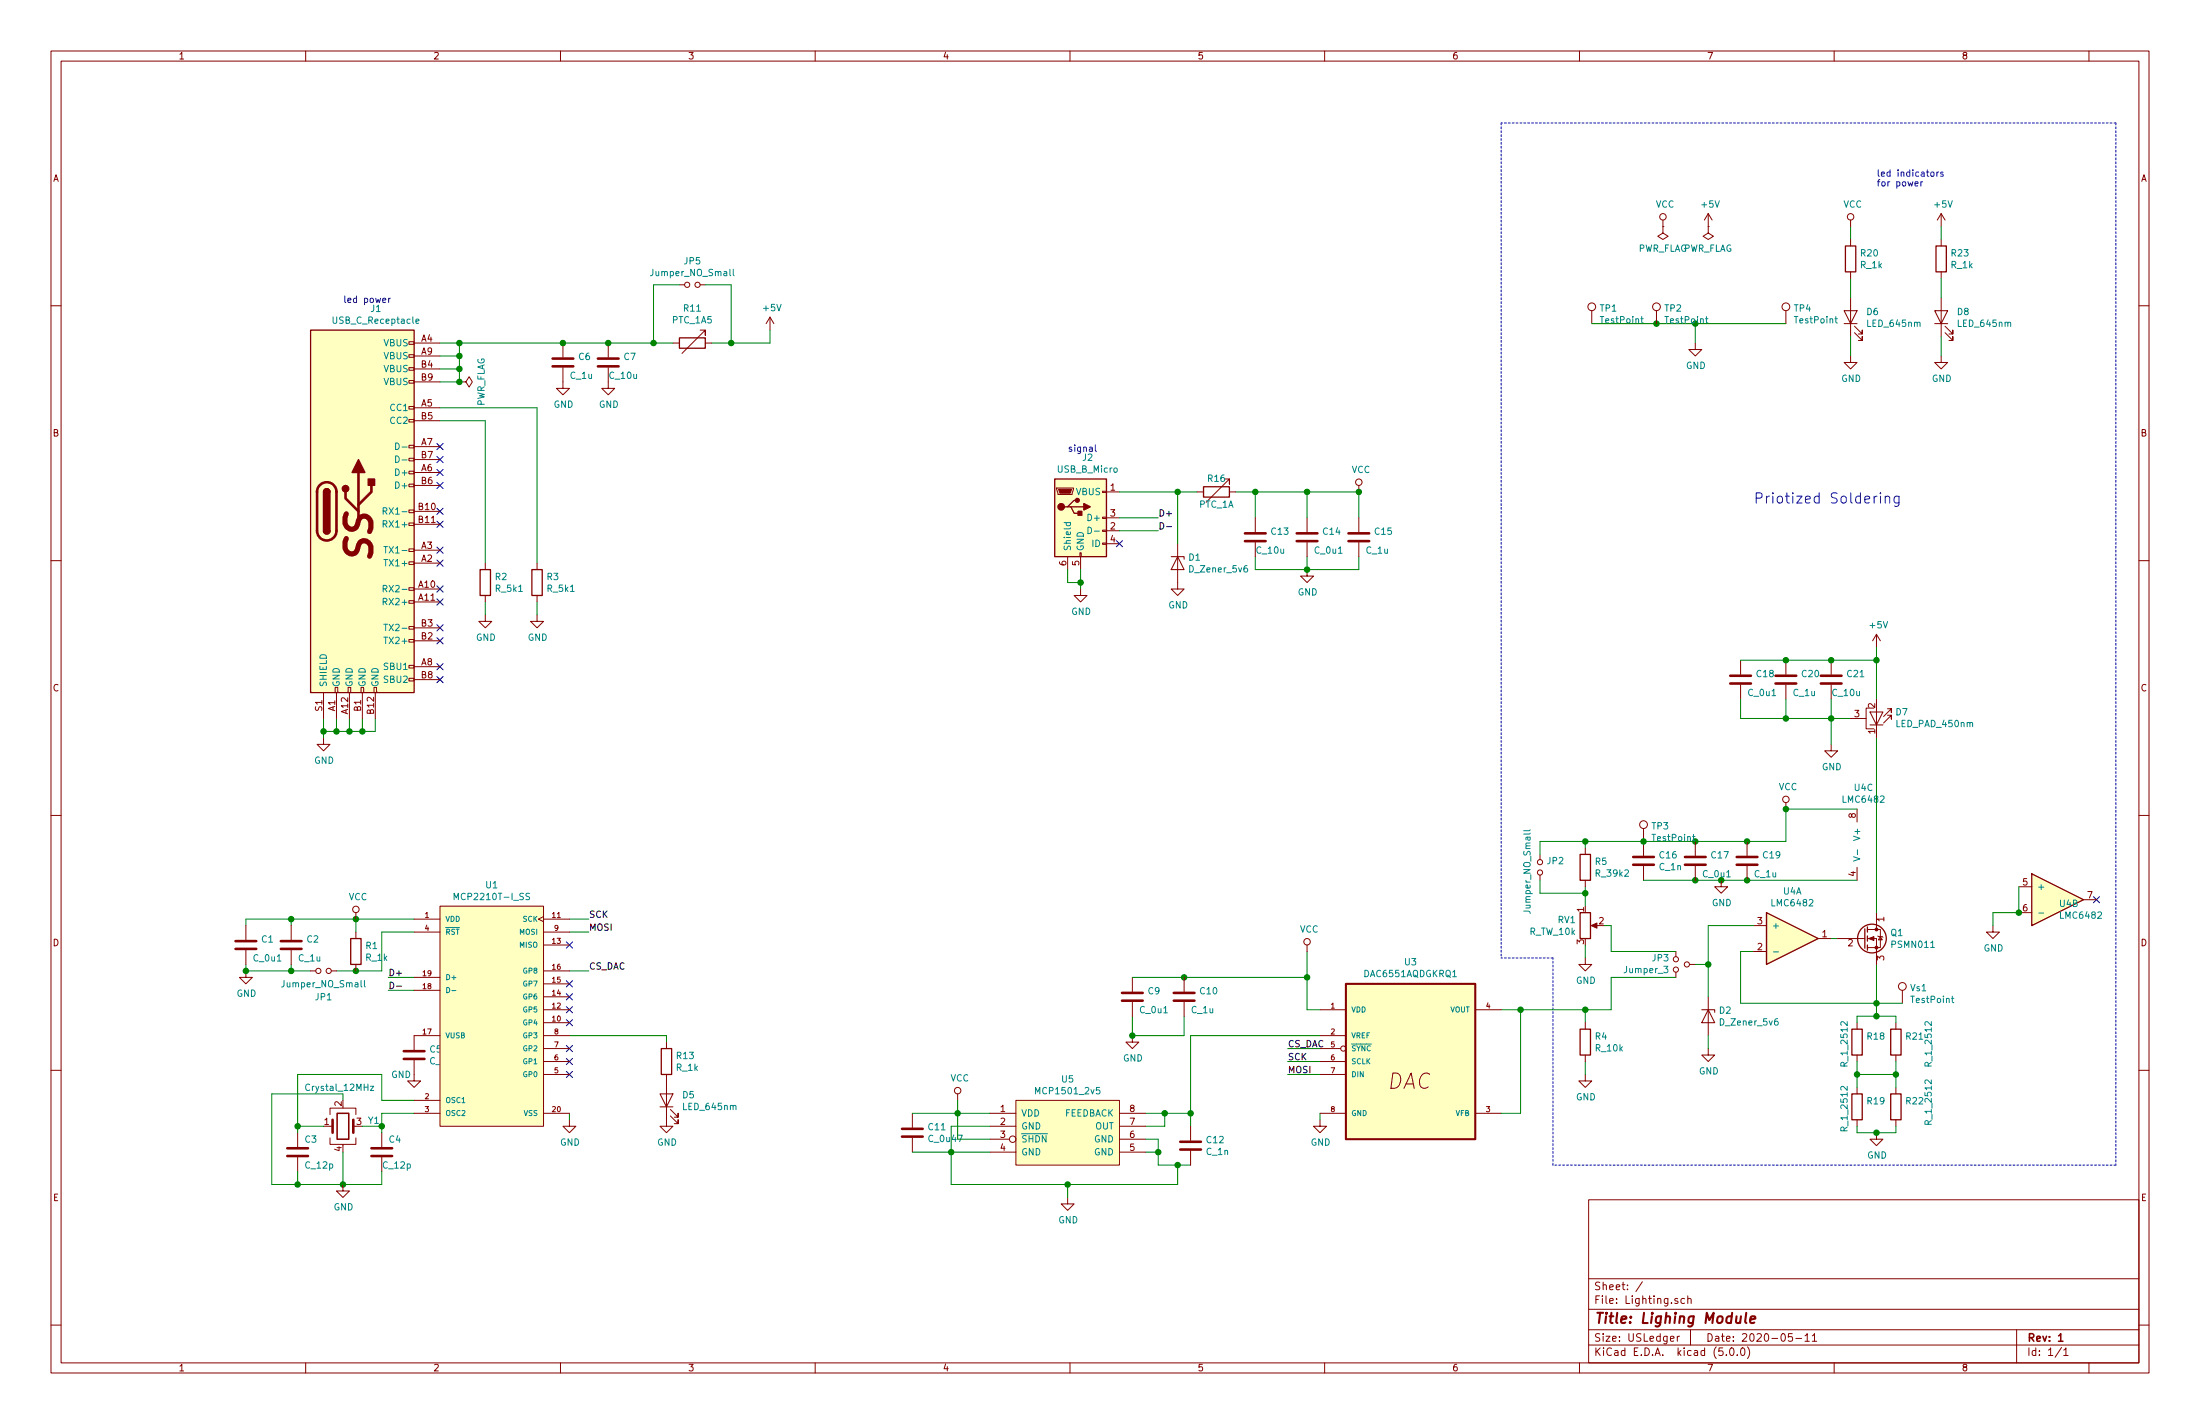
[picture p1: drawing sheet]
<svg xmlns="http://www.w3.org/2000/svg" width="432mm" height="279mm" viewBox="0 0 432 279" stroke-linecap="round" stroke-linejoin="round" font-family="sans-serif">
<g fill="none" stroke="#840000" stroke-width=".2">
<path d="M10 10h411.8v259.4h-411.8zM12 12h407.8v255.4h-407.8zM60 10v2M110 10v2M160 10v2M210 10v2M260 10v2M310 10v2M360 10v2M410 10v2M10 60h2M133.3 55.9h1.1"/>
<path d="M137.4 55.9h1M326.4 44.5v1.2l1 .7-1 .6-1-.6 1-.7M326.4 44.5h.1M326.4 43.2v1.3M335.3 44.5v1.2l1 .7-1 .6-1-.6 1-.7M335.3 44.5h.1M335.3 41.9l-.8 1.3M335.3 41.9v2.6M335.3 41.9l.7 1.3M363.2 43.2v1.3M363.2 47v1.3M363.2 53.3v1.3"/>
<path d="M363.2 58.4v7.6M381 41.9l-.8 1.3M381 41.9v2.6M381 47v1.3M381 53.3v1.3M381 58.4v7.6M381 41.9l.8 1.3M419.8 60h2M80.3 79.8h1v.5h-1zM80.3 74.7h1v.5h-1zM80.3 72.1h1v.5h-1zM80.3 69.6h1v.5h-1z"/>
<path d="M80.3 67.1h1v.5h-1zM81.3 67.3h5.1M81.3 69.9h5.1M81.3 72.4h5.1M81.3 74.9h5.1M90.2 74.9h1.2l.7-1 .6 1-.6 1-.7-1M90.2 74.9h.1M110.5 72.1v4.1h1.3l-1.3 1.3-1.3-1.3h1.3M110.5 67.3v2.8M119.4 72.1v4.1h1.2l-1.2 1.3-1.3-1.3h1.3M119.4 67.3v2.8M132.1 67.3h1.2"/>
<path d="M137.4 64.8h1v1v-1l-4.5 4.5M138.4 67.3h1.3M151.1 62.2l-.7 1.3M151.1 62.2v2.6M151.1 62.2l.8 1.3M312.4 61v2.5M325.1 61v2.5M332.7 67.3v1.3h1.3l-1.3 1.3-1.2-1.3h1.2M350.5 61v2.5M361.9 61h2.6l-1.3 2.5zM361.9 63.5h2.6M363.2 69.9v1.2h1.3l-1.3 1.3-1.3-1.3h1.3"/>
<path d="M364 65.3l1.5 1.5v-.8v.8h-.8M364 64l1.5 1.5v-.7v.7h-.8M379.7 61h2.6l-1.3 2.5zM379.7 63.5h2.6M381 69.9v1.2h1.3l-1.3 1.3-1.3-1.3h1.3M381.8 65.3l1.5 1.5v-.8v.8h-.8M381.8 64l1.5 1.5v-.7v.7h-.8M80.3 95h1v.5h-1zM80.3 92.5h1v.5h-1zM80.3 89.9h1v.5h-1zM80.3 87.4h1v.5h-1zM80.3 82.3h1v.5h-1z"/>
<path d="M81.3 80h5.1M81.3 92.7h5.1M81.3 87.6h5.1M81.3 82.6h5.1M81.3 95.3h5.1M81.3 90.2h5.1M207.4 95.8h3.3v.2l-.3 1h-2.8zM216.4 96.4h.8v.2h-.8zM217.2 96.5h2.5M234.9 96.5h1.3M240.3 94h1v1v-1l-4.6 4.6M241.3 96.5h1.3"/>
<path d="M266.7 95.3v1.2M10 110h2M80.3 117.9h1v.5h-1zM80.3 115.3h1v.5h-1zM80.3 110.2h1v.5h-1zM80.3 107.7h1v.5h-1zM80.3 102.6h1v.5h-1zM80.3 100.1h1v.5h-1zM81.3 115.6h5.1M81.3 118.1h5.1M81.3 110.5h5.1M81.3 108h5.1"/>
<path d="M81.3 100.3h5.1M81.3 102.9h5.1M95.2 110.5v1.3M95.2 116.8v1.3M105.4 110.5v1.3M105.4 116.8v1.3M209.5 109.2v2.6M212 108.5h.2v.7h-.2zM212.1 115.6v1.2h1.3l-1.3 1.3-1.3-1.3h1.3M212.1 109.2v2.6M216.4 106.6h.8v.2h-.8zM216.4 104h.8v.3h-.8z"/>
<path d="M216.4 101.5h.8v.2h-.8zM217.2 104.1h2.5M217.2 101.6h2.5M217.2 106.7h2.5M229.9 109.2h2.5v.5M231.1 109.2l1.3 2.6h-2.5zM231.1 106.7v8.9h1.3l-1.3 1.2-1.2-1.2h1.2M246.4 101.6v2.8M246.4 106.4v2.8M256.5 111.8v1.2h1.3l-1.3 1.3-1.2-1.3h1.2M256.5 101.6v2.8M256.5 106.4v2.8"/>
<path d="M266.7 101.6v2.8M266.7 106.4v2.8M419.8 110h2M63.5 135.9v5.1M65.8 134.9h.5v1h-.5zM66 135.9v5.1M68.3 134.9h.5v1h-.5zM68.6 135.9v5.1M70.9 134.9h.5v1h-.5zM71.1 135.9v5.1M73.4 134.9h.5v1h-.5zM73.7 135.9v5.1"/>
<path d="M80.3 133.1h1v.5h-1zM80.3 130.6h1v.5h-1zM80.3 125.5h1v.5h-1zM80.3 122.9h1v.5h-1zM81.3 130.8h5.1M81.3 125.7h5.1M81.3 123.2h5.1M81.3 133.4h5.1M95.2 120.7v1.2h1.3l-1.3 1.3-1.2-1.3h1.2M105.4 120.7v1.2h1.3l-1.3 1.3-1.3-1.3h1.3M341.6 129.5v2.8M341.6 134.4v2.8"/>
<path d="M350.5 129.5v2.8M350.5 134.4v2.8M359.4 129.5v2.8M359.4 134.4v2.8M367 139.7h2.6l-1.3 2.5zM367.8 138.9h-1.5v4.1h1.5M368.3 124.5v2.5M368.3 137.2v7.6M368.3 124.5l-.8 1.2M368.3 124.5l.8 1.2M370.5 139.1h.7v.7v-.7l-1.5 1.5M10 160h2"/>
<path d="M63.5 144.8v1.3h1.3l-1.3 1.2-1.3-1.2h1.3M350.5 157.5v1.3M359.4 146.1v1.2h1.3l-1.3 1.3-1.3-1.3h1.3M363.2 141h3.1M364.5 158.8v2.5M367 142.2h2.6M370.5 140.3h.7v.8v-.8l-1.5 1.6M419.8 160h2M69.8 179.1v1.2M86.4 177.8h20.3v43.2h-20.3zM106.7 179.8l-1 .5 1 .5M302.3 167.6v1.1"/>
<path d="M302.3 171.7v1M311.1 166.4v1.2M311.1 172.7v1.3M322.6 162.6v5.3M322.6 169.9v2.8M332.7 165.1v2.8M332.7 169.9v2.8M337.8 172.7v1.3h1.3l-1.3 1.3-1.3-1.3h1.3M342.9 165.1v2.8M342.9 169.9v2.8M364.5 170.2v2.5M368.3 179.1v3.3"/>
<path d="M396.2 174h2.6M396.2 179.1h2.6M408.9 176.5h2.6M48.3 190.5v1.3h1.2l-1.2 1.2-1.3-1.2h1.3M48.3 181.6v2.8M48.3 186.4v2.8M57.1 181.6v2.8M57.1 186.4v2.8M61 190.5h1M65 190.5h1M69.8 182.9v1.3M69.8 189.2v1.3"/>
<path d="M81.3 180.3h5.1M81.3 194.3h5.1M81.3 191.8h5.1M81.3 182.9h5.1M106.7 190.5h5.1M106.7 198.1h5.1M106.7 180.3h5.1M106.7 185.4h5.1M106.7 195.6h5.1M106.7 193h5.1M106.7 182.9h5.1M222.2 191.8v2.8"/>
<path d="M222.2 196.6v2.8M232.4 191.8v2.8M232.4 196.6v2.8M256.5 185.4v1.3M259.1 198.1h5.1M289.6 198.1h5M311.1 188v1.2h1.3l-1.3 1.3-1.2-1.3h1.2M312.7 181.6h1M328.9 186.7v1M328.9 190.8v1M331.7 189.2h1M334 198.1h2.5v.5"/>
<path d="M335.3 198.1l1.2 2.6h-2.5zM335.3 195.6v7.6M344.2 181.6h2.5M344.2 186.7h2.5M356.9 184.2h2.5M360.7 184.2h5.1M365.8 184.2h.2M366.5 184.2h1.8v5M366.5 182.4h1.8M368.3 182.4h.8v3.5h-2.6M368.6 183.6l1 .3M369.1 183.8l.3 .6h-.7z"/>
<path d="M373.4 194.3v2.6M391.2 181.6v1.3h1.2l-1.2 1.3-1.3-1.3h1.3M10 210h2M64.8 218.7v-1.3h5v1.3M81.3 208v4.1h1.2l-1.2 1.3-1.3-1.3h1.3M81.3 218.4h5.1M81.3 215.9h5.1M86.4 203.2h-5.1v2.8M106.7 218.4h5.1M106.7 203.2h5.1M106.7 205.7h5.1M106.7 208.3h5.1"/>
<path d="M106.7 210.8h5.1M106.7 200.7h5.1M111.8 219.7v1.3h1.2l-1.2 1.3-1.3-1.3h1.3M129.5 214.6h2.6l-1.3 2.6zM129.5 217.2h2.6M130.8 210.8v10.2h1.3l-1.3 1.3-1.3-1.3h1.3M130.8 204.5v1.2M131.6 218.9l1.5 1.6v-.8v.8h-.8M131.6 217.7l1.5 1.5v-.8v.8h-.8M179.1 218.4v2.8M188 214.6v1.3M194.3 218.4h5.1"/>
<path d="M199.4 215.9h20.3v12.7h-20.3zM219.7 218.4h5.1M222.2 203.2v1.3h1.3l-1.3 1.2-1.2-1.2h1.2M259.1 219.7v1.3h1.2l-1.2 1.3-1.3-1.3h1.3M259.1 218.4h5.1M259.1 203.2h5.1M259.1 205.7h4M259.1 208.3h5.1M259.1 210.8h5.1M289.6 218.4h5M311.1 210.8v1.3h1.3l-1.3 1.3-1.2-1.3h1.2M311.1 200.7v1.2"/>
<path d="M311.1 207v1.3M335.3 205.7v1.3h1.2l-1.2 1.3-1.3-1.3h1.3M364.5 200.7v1.2M364.5 207v1.3M364.5 213.4v1.2M364.5 219.7v1.3M372.1 200.7v1.2M372.1 207v1.3M372.1 213.4v1.2M372.1 219.7v1.3M419.8 210h2M58.4 222.3v2.7"/>
<path d="M58.4 227.1v2.8M64.8 223.3v1.2h5v-1.2M64.8 221h.5M67.3 232.4v1.3h1.3l-1.3 1.3-1.3-1.3h1.3M69.3 221h.5M74.9 222.3v2.7M74.9 227.1v2.8M179.1 223.3v2.8M194.3 221h5.1M194.3 223.5h3.8M194.3 226.1h5.1M209.5 235v1.2h1.3l-1.3 1.3-1.2-1.3h1.2"/>
<path d="M219.7 221h5.1M219.7 223.5h5.1M219.7 226.1h5.1M233.7 221v2.8M233.7 225.8v2.8M311.8 235.4h108v32h-108zM368.3 222.3v1.2h1.3l-1.3 1.3-1.3-1.3h1.3M10 260h2M311.8 256.9h108M311.8 250.9h108M322.4 251.5l-1.3 1.9M329.3 254.8a.37 .37 0 0 0-.6 .2l.1 .2 .5 .1 .1 .2-.3 .3-.4-.1"/>
<path d="M330.6 254.8h-.4l-.3 .2 .1 .6 .2 .2 .4-.1M331.3 254.9v-.1a.37 .37 0 0 1 .6 .2v.8M331.3 254.3v1.5M419.8 260h2M60 267.4v2M110 267.4v2M160 267.4v2M210 267.4v2M260 267.4v2M310 267.4v2M311.8 263.9h108M311.8 260.9h108"/>
<path d="M327.9 262.7l.7-.2-.1-.2-.4-.1-.2 .2v.7h.6M329.2 262.2v1M329.6 262.2l-.4 .3M331.8 260.9v3M338.8 265.8v.2M339.6 264.6l.3-.1a.86 .86 0 0 1 .1 1.5 .79 .79 0 0 1-.4-1.4zM341 265.8v.2M341.8 264.6l.3-.1a.94 .94 0 0 1 0 1.5 .82 .82 0 0 1-.3-1.4zM343 264.3a1.71 1.71 0 0 1 0 2.2M351.8 261.7h-.7l-.1 .7 .2-.1h.5l.1 .2v.5l-.2 .2-.6-.2M352.5 262.6h1.1M354.3 262.1l.4-.4v1.5"/>
<path d="M354.3 263.2h.8M355.7 262.1l.4-.4v1.5M355.7 263.2h.9M360 267.4v2M395.8 260.9v6.5M404.6 264.4l-1.2 1.9M405.1 264.9l.4-.4v1.5M405.1 266h.8M410 267.4v2"/>
<circle cx="134.9" cy="55.9" r=".51"/>
<circle cx="136.9" cy="55.9" r=".51"/>
<circle cx="326.4" cy="42.5" r=".63"/>
<circle cx="363.2" cy="42.5" r=".63"/>
<circle cx="312.4" cy="60.2" r=".76"/>
<circle cx="325.1" cy="60.2" r=".76"/>
<circle cx="350.5" cy="60.2" r=".76"/>
<circle cx="266.7" cy="94.6" r=".63"/>
<circle cx="350.5" cy="156.8" r=".63"/>
<circle cx="69.8" cy="178.4" r=".63"/>
<circle cx="302.3" cy="171.2" r=".51"/>
<circle cx="302.3" cy="169.2" r=".51"/>
<circle cx="322.6" cy="161.8" r=".76"/>
<circle cx="62.5" cy="190.5" r=".51"/>
<circle cx="64.5" cy="190.5" r=".51"/>
<circle cx="256.5" cy="184.8" r=".63"/>
<circle cx="328.9" cy="188.2" r=".51"/>
<circle cx="328.9" cy="190.2" r=".51"/>
<circle cx="331.1" cy="189.2" r=".51"/>
<circle cx="373.4" cy="193.5" r=".76"/>
<circle cx="188" cy="214" r=".63"/>
<circle cx="263.7" cy="205.7" r=".51"/>
<circle cx="198.8" cy="223.5" r=".63"/>
</g>
<path d="M66.2 218.4h2.3v5.1h-2.3zM404 262.1l.5-.4v1.5M404 263.2h.9" fill="none" stroke="#840000" stroke-width=".3"/>
<path d="M264.2 193h25.4v30.5h-25.4zM342.7 257.6l-.2 1.7 .3 .3M343.5 258.9l1-.2v-.4h-.8l-.2 1 .2 .3 .6-.1" fill="none" stroke="#840000" stroke-width=".41"/>
<g fill="none" stroke="#0000c2" stroke-width=".2">
<path d="M375.9 36.1l.6-.1-.1-.3h-.4l-.1 .1v.6h.5M377 35.7v.8M377.4 35.7l-.4 .2M379.1 33.8l.5 .1-.1 .6-.3 .1-.3-.2zM380.2 33.8v.8M380.5 33.8l-.3 .2M381.4 33.8h-.3l-.2 .1v.2l.5 .1v.3h-.5M75.1 58.9l.6-.1v-.2l-.4-.1-.2 .2 .1 .6h.5M76.3 58.5v.9M76.6 58.5l-.3 .3M215 87.3v1.1l.2 .2M369.1 96.7l-.1 .1h.2l-.1-.1v.2"/>
<path d="M369.1 97.4v1.3M370 97.6a.5 .5 0 0 1 .9 0v1.1M370 97.4v1.3M372.7 97.4v1.6a.56 .56 0 0 1-.8 .3M372.7 97.5l-.6-.1-.3 .3v.6l.1 .3 .2 .1 .6-.1"/>
</g>
<g fill="none" stroke="#008400" stroke-width=".2">
<path d="M133.3 55.9h-5v11.4M138.4 55.9h5.1v11.4M363.2 44.5v2.5M363.2 54.6v3.8M381 44.5v2.5M381 54.6v3.8M86.4 67.3h45.7M86.4 69.9h3.8M86.4 72.4h3.8M90.2 67.3v7.6h-3.8M151.1 64.8v2.5h-11.4M312.4 63.5h38.1"/>
<path d="M332.7 63.5v3.8M363.2 66v3.9M381 66v3.9M86.4 82.6h8.8v27.9M86.4 80h19v30.5M219.7 96.5h15.2M231.1 96.5v10.2M242.6 96.5h24.1v5.1M246.4 96.5v5.1M256.5 96.5v5.1M95.2 118.1v2.6M105.4 118.1v2.6"/>
<path d="M209.5 111.8v2.5h2.6M212.1 111.8v3.8M219.7 104.1h7.6M219.7 101.6h7.6M246.4 109.2v2.6h20.3v-2.6M256.5 109.2v2.6M341.6 137.2v3.8h21.6M341.6 129.5h26.7M350.5 137.2v3.8M359.4 137.2v8.9M368.3 127v10.2M63.5 141v3.8"/>
<path d="M66 141v2.5M68.6 141v2.5M71.1 141v2.5M73.7 141v2.5h-10.2M364.5 158.8h-14v6.3h-48.2v2.5M368.3 144.8v34.3M302.3 172.7v2.6h8.8M311.1 165.1v1.3M311.1 174v3.8M322.6 172.7h41.9M396.2 174v5.1h-5v2.5M48.3 189.2v1.3h12.7"/>
<path d="M57.1 180.3v1.3M57.1 189.2v1.3M69.8 180.3v2.6M76.2 194.3h5.1M76.2 191.8h5.1M81.3 182.9h-6.4v7.6h-8.9M81.3 180.3h-33v1.3M111.8 190.5h3.8M111.8 180.3h3.8M111.8 182.9h3.8M222.2 199.4v3.8h10.2v-3.8M222.2 191.8h34.3"/>
<path d="M256.5 186.7v11.4h2.6M298.4 198.1v20.3h-3.8M311.1 185.4v2.6M311.1 198.1v2.6M315 181.6h1.2v5.1h12.7M328.9 191.8h-12.7v6.3h-21.6M332.7 189.2h2.6M344.2 186.7h-2.6v10.2h31.8M344.2 181.6h-8.9v14M359.4 184.2h1.3M368.3 189.2v10.2M67.3 215.9v-1.3h-14v17.8h21.6v-2.5"/>
<path d="M81.3 215.9h-6.4v-5.1h-16.5v11.5M81.3 218.4h-6.4v3.9M111.8 203.2h19v1.3M111.8 218.4v1.3M179.1 218.4h15.2M188 215.9v7.6h6.3M224.8 218.4h8.9M228.6 218.4v2.6h-3.8M252.7 210.8h6.4M252.7 208.3h6.4M252.7 205.7h6.4M259.1 203.2h-25.4v17.8"/>
<path d="M259.1 218.4v1.3M311.1 208.3v2.5M335.3 203.2v2.5M364.5 210.8h7.6M364.5 200.7v-1.3h7.6v1.3M364.5 208.3v5.1M372.1 208.3v5.1M58.4 229.9v2.5M58.4 221h5.1M67.3 226.1v6.3M71.1 221h3.8M179.1 226.1h15.2"/>
<path d="M194.3 221h-7.6v11.4h44.4v-3.8M209.5 232.4v2.6M224.8 223.5h2.5v5.1h6.4M224.8 226.1h2.5M364.5 221v1.3h7.6v-1.3"/>
</g>
<g fill="#008400" stroke="#008400" stroke-width=".25">
<circle cx="63.5" cy="143.5" r=".51"/>
<circle cx="66" cy="143.5" r=".51"/>
<circle cx="68.6" cy="143.5" r=".51"/>
<circle cx="71.1" cy="143.5" r=".51"/>
<circle cx="90.2" cy="69.9" r=".51"/>
<circle cx="368.3" cy="129.5" r=".51"/>
<circle cx="350.5" cy="129.5" r=".51"/>
<circle cx="359.4" cy="141" r=".51"/>
<circle cx="350.5" cy="141" r=".51"/>
<circle cx="337.8" cy="172.7" r=".51"/>
<circle cx="256.5" cy="191.8" r=".51"/>
<circle cx="67.3" cy="232.4" r=".51"/>
<circle cx="58.4" cy="232.4" r=".51"/>
<circle cx="74.9" cy="221" r=".51"/>
<circle cx="58.4" cy="221" r=".51"/>
<circle cx="368.3" cy="222.3" r=".51"/>
<circle cx="368.3" cy="199.4" r=".51"/>
<circle cx="90.2" cy="72.4" r=".51"/>
<circle cx="69.9" cy="180.3" r=".51"/>
<circle cx="368.3" cy="196.9" r=".51"/>
<circle cx="359.4" cy="129.5" r=".51"/>
<circle cx="128.3" cy="67.3" r=".51"/>
<circle cx="311.1" cy="175.3" r=".51"/>
<circle cx="57.2" cy="190.5" r=".51"/>
<circle cx="48.3" cy="190.5" r=".51"/>
<circle cx="57.2" cy="180.3" r=".51"/>
<circle cx="143.5" cy="67.3" r=".51"/>
<circle cx="233.7" cy="218.4" r=".51"/>
<circle cx="227.3" cy="226.1" r=".51"/>
<circle cx="231.1" cy="228.6" r=".51"/>
<circle cx="186.7" cy="226.1" r=".51"/>
<circle cx="209.6" cy="232.4" r=".51"/>
<circle cx="228.6" cy="218.4" r=".51"/>
<circle cx="256.5" cy="111.8" r=".51"/>
<circle cx="246.4" cy="96.5" r=".51"/>
<circle cx="256.5" cy="96.5" r=".51"/>
<circle cx="266.7" cy="96.5" r=".51"/>
<circle cx="222.3" cy="203.2" r=".51"/>
<circle cx="188" cy="218.4" r=".51"/>
<circle cx="232.4" cy="191.8" r=".51"/>
<circle cx="69.9" cy="190.5" r=".51"/>
<circle cx="332.7" cy="172.7" r=".51"/>
<circle cx="332.7" cy="165.1" r=".51"/>
<circle cx="342.9" cy="172.7" r=".51"/>
<circle cx="342.9" cy="165.1" r=".51"/>
<circle cx="325.1" cy="63.5" r=".51"/>
<circle cx="396.2" cy="179.1" r=".51"/>
<circle cx="90.2" cy="74.9" r=".51"/>
<circle cx="110.5" cy="67.3" r=".51"/>
<circle cx="119.4" cy="67.3" r=".51"/>
<circle cx="364.5" cy="210.8" r=".51"/>
<circle cx="372.1" cy="210.8" r=".51"/>
<circle cx="231.1" cy="96.5" r=".51"/>
<circle cx="212.1" cy="114.3" r=".51"/>
<circle cx="311.1" cy="165.1" r=".51"/>
<circle cx="322.6" cy="165.1" r=".51"/>
<circle cx="298.4" cy="198.1" r=".51"/>
<circle cx="335.3" cy="189.2" r=".51"/>
<circle cx="311.1" cy="198.1" r=".51"/>
<circle cx="350.5" cy="158.8" r=".51"/>
<circle cx="90.2" cy="67.3" r=".51"/>
</g>
<g fill="none" stroke="#000084" stroke-width=".2">
<path d="M85.8 87l1.2 1.2M85.8 89.6l1.2 1.2M85.8 92.1l1.2 1.2M85.8 94.6l1.2 1.3M85.8 99.7l1.2 1.2M87 87l-1.2 1.2M87 89.6l-1.2 1.2M87 92.1l-1.2 1.2M87 94.6l-1.2 1.3M87 99.7l-1.2 1.2M85.8 102.3l1.2 1.2M85.8 107.3l1.2 1.3"/>
<path d="M85.8 109.9l1.2 1.2M85.8 115l1.2 1.2M85.8 117.5l1.2 1.2M87 102.3l-1.2 1.2M87 107.3l-1.2 1.3M87 109.9l-1.2 1.2M87 115l-1.2 1.2M87 117.5l-1.2 1.2M219.1 106.1l1.2 1.2M220.3 106.1l-1.2 1.2M85.8 122.6l1.2 1.2M85.8 125.1l1.2 1.2"/>
<path d="M85.8 130.2l1.2 1.2M85.8 132.7l1.2 1.3M87 122.6l-1.2 1.2M87 125.1l-1.2 1.2M87 130.2l-1.2 1.2M87 132.7l-1.2 1.3M410.9 175.9l1.2 1.2M412.1 175.9l-1.2 1.2M111.2 184.8l1.2 1.2M111.2 197.5l1.2 1.2M111.2 192.4l1.2 1.2M111.2 195l1.2 1.2"/>
<path d="M112.4 184.8l-1.2 1.2M112.4 197.5l-1.2 1.2M112.4 192.4l-1.2 1.2M112.4 195l-1.2 1.2M111.2 205.1l1.2 1.2M111.2 207.7l1.2 1.2M111.2 210.2l1.2 1.2M111.2 200.1l1.2 1.2M112.4 205.1l-1.2 1.2M112.4 207.7l-1.2 1.2M112.4 210.2l-1.2 1.2M112.4 200.1l-1.2 1.2"/>
</g>
<g fill="none" stroke="#840000" stroke-width=".25">
<path d="M362.2 48.3h2v5h-2zM380 48.3h2v5h-2zM61 64.8h20.3v71.1h-20.3zM133.3 66.3h5.1v2h-5.1zM63.5 96.5a.64 .64 0 0 1 .7-.6 .64 .64 0 0 1 .6 .6M207 94h10.2v15.2h-10.2zM209.5 99.4h.7l.6 1.3h1.3M210.2 99.4h2.5M211.5 98.2h-.7l-1.3 1.2h-.6M236.2 95.5h5.1v2h-5.1zM63.5 104.1v.1a.64 .64 0 0 0 .7 .6 .64 .64 0 0 0 .6-.7M94.2 111.8h2.1v5h-2.1z"/>
<path d="M104.4 111.8h2v5h-2zM310.1 179.1h2.1v5.1h-2.1zM310.1 167.6h2.1v5.1h-2.1zM346.7 179.1l10.2 5.1-10.2 5zM398.8 171.5l10.1 5-10.1 5.1zM68.8 184.2h2.1v5h-2.1zM366 182.2v3.9M366.5 181.9v1M366.5 183.6v1.1M366.5 185.4v1M129.8 205.7h2v5.1h-2zM310.1 201.9h2.1v5.1h-2.1z"/>
<path d="M363.5 201.9h2v5.1h-2zM363.5 214.6h2v5.1h-2zM371.1 201.9h2v5.1h-2zM371.1 214.6h2v5.1h-2z"/>
<circle cx="367.4" cy="184.1" r="2.82"/>
</g>
<g fill="#840000" stroke="#840000" stroke-width=".2">
<path d="M366.8 184.2l1-.4v.7z"/>
<path d="M312.3 181.6l1.1-.5v1z"/>
<path d="M207.8 96h2.5l-.2 .8h-2.1z"/>
<circle cx="368.3" cy="185.9" r=".28"/>
<circle cx="368.3" cy="182.4" r=".28"/>
</g>
<g fill="none" stroke="#840000" stroke-width=".51">
<path d="M108.5 71.9h4M108.5 70.4h4M117.3 71.9h4.1M117.3 70.4h4.1M62.7 95.3a1.9 1.9 0 0 1 2.1-.6 1.9 1.9 0 0 1 1.2 1.8v7.6a1.9 1.9 0 0 1-1.9 1.9 1.9 1.9 0 0 1-1.9-1.9v-7.7zM67.8 96.5v1.3l2.6 2.5M70.4 92.7v8.9M72.9 95.3v1.2l-2.5 2.6M244.3 106.2h4.1M244.3 104.6h4.1M254.5 106.2h4.1M254.5 104.6h4.1"/>
<path d="M264.7 106.2h4M264.7 104.6h4M339.6 134.1h4.1M339.6 132.6h4.1M348.5 134.1h4.1M348.5 132.6h4.1M357.4 134.1h4M357.4 132.6h4M320.5 169.7h4.1M320.5 168.1h4.1M330.7 169.7h4.1M330.7 168.1h4.1"/>
<path d="M340.9 169.7h4M340.9 168.1h4M46.2 186.2h4.1M46.2 184.7h4.1M55.1 186.2h4.1M55.1 184.7h4.1M220.2 196.3h4.1M220.2 194.8h4.1M230.4 196.3h4M230.4 194.8h4M65.3 219.7v2.6M69.3 219.7v2.6"/>
<path d="M79.2 207.8h4.1M79.2 206.2h4.1M56.4 226.8h4.1M56.4 225.3h4.1M72.9 226.8h4.1M72.9 225.3h4.1M177 223h4.1M177 221.5h4.1M231.6 225.6h4.1M231.6 224h4.1"/>
</g>
<g fill="none" stroke="#008484" stroke-width=".2">
<path d="M143.9 52.8v1.1l.2 .2M81.6 63l.6-.1v-.2l-.4-.1-.2 .2 .1 .6h.5M322 62.5h.5M322.2 62.1v1.1l.3 .2M334.7 62.5h.5M334.9 62.1v1.1l.3 .2M360.1 62.5h.5M360.3 62.1v1.1l.3 .2M77.6 86.9a.64 .64 0 0 1 .8 .7 .64 .64 0 0 1-.8 .6zM77.6 89.5a.64 .64 0 0 1 .8 .6 .64 .64 0 0 1-.8 .6zM78.9 87.7h1M78.9 90.2h1"/>
<path d="M75.2 115.5h.6l.1-.2v-.3l-.7-.1v1.2M75.2 118.1l.6-.1 .1-.2v-.3l-.7-.1v1.3M75.2 100.3l.6-.1 .1-.1v-.4l-.7-.1v1.3M75.2 102.8h.6l.1-.2v-.3l-.7-.1v1.2M75.3 109.8h.8M75.3 107.2h.8M75.5 115.5l.4 .6M75.5 100.3l.4 .6M75.7 107.2v1.3M208.8 102.5h1.3M209.3 102.5v.4l.2 .2 .6-.1v-.5M213.5 103.4a.64 .64 0 0 1 .8 .7 .64 .64 0 0 1-.8 .6z"/>
<path d="M214.8 104.2h1M75.3 125h.8M75.3 122.5h.8M75.7 122.5v1.2M89.1 176.5v-1.2l.5 .9 .4-.9v1.2M103.9 175.3h-.4l-.2 .1v.3l.5 .3 .1 .3-.2 .2h-.5M300.3 162.8l-.1 .2h-1.1M332.2 164.1h.5M332.4 163.7v1.1l.3 .2M363.8 168.1l1.2 .4-1.2 .5M364.6 166.7v1M400.2 179.1h.9"/>
<path d="M71.5 192.4v1.1l.2 .1M87.7 193.8a.51 .51 0 0 1 .6 .5 .51 .51 0 0 1-.6 .5zM88.7 194.4h.8M285.1 191.6h.8M348.1 186.8h1M383 195.9h.5M383.2 195.5v1l.3 .2M72.7 213.1h.7l-.7 .9h.7"/>
</g>
<path d="M227.7 102.5a.64 .64 0 0 1 .7 .7 .64 .64 0 0 1-.7 .6zM229 103.3h.9M76.6 192.7a.64 .64 0 0 1 .7 .6 .64 .64 0 0 1-.7 .7zM77.8 193.5h1" fill="none" stroke="#000" stroke-width=".2"/>
<g fill="#ffffc2" stroke="#ffffc2" stroke-width=".2">
<path d="M199.4 215.9h20.3v12.7h-20.3z"/>
<path d="M346.7 179.1l10.2 5.1-10.2 5z"/>
<path d="M398.8 171.5l10.1 5-10.1 5.1z"/>
<path d="M207 94h10.2v15.2h-10.2z"/>
<path d="M264.2 193h25.4v30.5h-25.4z"/>
<path d="M61 64.8h20.3v71.1h-20.3z"/>
<path d="M86.4 177.8h20.3v43.2h-20.3z"/>
</g>
<path d="M294.6 24.1v163.9M415.3 24.1v204.5M415.3 24.1h-120.7M304.8 188h-10.2M304.8 228.6v-40.6M415.3 228.6h-110.5" fill="none" stroke="#0000c2" stroke-width=".2" stroke-dasharray=".4 .4"/>
<g fill="#840000" stroke="#840000" stroke-width=".25">
<path d="M211.6 100.3h.7v.8h-.7z"/>
<path d="M212.7 98.8l1.3 .6-1.3 .7z"/>
<path d="M63.5 104.1l1.3 .1a.64 .64 0 0 1-.7 .6 .64 .64 0 0 1-.6-.7z"/>
<path d="M63.7 96.1v-.1a.62 .62 0 0 1 .7-.1 .62 .62 0 0 1 .4 .6h-1.3z"/>
<path d="M63.5 96.5h1.3v7.6h-1.3z"/>
<path d="M72.3 94h1.2v1.3h-1.2z"/>
<path d="M70.4 90.2l1.2 2.5h-2.5z"/>
<circle cx="208.3" cy="99.4" r=".63"/>
<circle cx="211.5" cy="98.2" r=".38"/>
<circle cx="67.8" cy="95.9" r=".63"/>
</g>
<text font-size="7.1" fill="#840000" x="73.1" y="109.5" transform="rotate(-90 73.1 109.5)">SS</text>
<text font-size="4.2" fill="#840000" x="272.3" y="213.7">DAC</text>
<text font-size="2.8" fill="#0000c2" x="344.2" y="98.8">Priotized Soldering</text>
<text font-size="2.8" fill="#840000" x="312.8" y="259.7">Title: Lighing Module</text>
<g font-size="2.1" fill="#840000">
<text x="312.8" y="255.8">File: Lighting.sch</text>
<text x="312.8" y="253.1">Sheet: /</text>
<text x="312.8" y="263.2">Size: USLedger</text>
<text x="334.8" y="263.2">Date: 2020-05-11</text>
<text x="397.8" y="263.2">Rev: 1</text>
<text x="312.8" y="266">KiCad E.D.A. kicad (5.0.0)</text>
<text x="397.8" y="266">Id: 1/1</text>
</g>
<g font-size="1.8" fill="#840000">
<text x="35" y="11.6">1</text>
<text x="85" y="11.6">2</text>
<text x="135" y="11.6">3</text>
<text x="185" y="11.6">4</text>
<text x="235" y="11.6">5</text>
<text x="285" y="11.6">6</text>
<text x="335" y="11.6">7</text>
<text x="385" y="11.6">8</text>
<text x="10.4" y="35.6">A</text>
<text x="420.2" y="35.6">A</text>
<text x="82.7" y="67.1">A4</text>
<text x="82.7" y="69.6">A9</text>
<text x="82.7" y="72.1">B4</text>
<text x="82.7" y="74.7">B9</text>
<text x="82.7" y="79.8">A5</text>
<text x="82.7" y="82.3">B5</text>
<text x="10.4" y="85.6">B</text>
<text x="82.7" y="87.4">A7</text>
<text x="82.7" y="89.9">B7</text>
<text x="420.2" y="85.6">B</text>
<text x="82.7" y="92.5">A6</text>
<text x="82.7" y="95">B6</text>
<text x="82.2" y="100.1">B10</text>
<text x="218" y="96.3">1</text>
<text x="218" y="101.3">3</text>
<text x="82.2" y="102.6">B11</text>
<text x="82.7" y="107.7">A3</text>
<text x="218" y="103.9">2</text>
<text x="218" y="106.4">4</text>
<text x="82.7" y="110.2">A2</text>
<text x="209.3" y="111" transform="rotate(-90 209.3 111)">6</text>
<text x="211.8" y="111" transform="rotate(-90 211.8 111)">5</text>
<text x="82.2" y="115.3">A10</text>
<text x="82.2" y="117.9">A11</text>
<text x="82.7" y="125.5">B2</text>
<text x="82.7" y="122.9">B3</text>
<text x="82.7" y="130.6">A8</text>
<text x="10.4" y="135.6">C</text>
<text x="82.7" y="133.1">B8</text>
<text x="420.2" y="135.6">C</text>
<text x="63.2" y="139.5" transform="rotate(-90 63.2 139.5)">S1</text>
<text x="65.8" y="139.5" transform="rotate(-90 65.8 139.5)">A1</text>
<text x="68.3" y="140.1" transform="rotate(-90 68.3 140.1)">A12</text>
<text x="70.9" y="139.5" transform="rotate(-90 70.9 139.5)">B1</text>
<text x="73.4" y="140.1" transform="rotate(-90 73.4 140.1)">B12</text>
<text x="364" y="140.7">3</text>
<text x="368" y="144" transform="rotate(-90 368 144)">1</text>
<text x="368" y="138.9" transform="rotate(-90 368 138.9)">2</text>
<text x="364.2" y="160.5" transform="rotate(-90 364.2 160.5)">8</text>
<text x="364.2" y="171.9" transform="rotate(-90 364.2 171.9)">4</text>
<text x="397" y="173.7">5</text>
<text x="310.9" y="178.9" transform="rotate(-90 310.9 178.9)">1</text>
<text x="397" y="178.8">6</text>
<text x="409.7" y="176.3">7</text>
<text x="10.4" y="185.6">D</text>
<text x="310.9" y="185.3" transform="rotate(-90 310.9 185.3)">3</text>
<text x="313.8" y="181.4">2</text>
<text x="345" y="181.4">3</text>
<text x="357.7" y="183.9">1</text>
<text x="362.7" y="185.7">2</text>
<text x="369.8" y="180.8" transform="rotate(-90 369.8 180.8)">1</text>
<text x="420.2" y="185.6">D</text>
<text x="345" y="186.4">2</text>
<text x="369.8" y="188.4" transform="rotate(-90 369.8 188.4)">3</text>
<text x="63.7" y="220.7">1</text>
<text x="67.1" y="217" transform="rotate(-90 67.1 217)">2</text>
<text x="70" y="220.7">3</text>
<text x="196.4" y="218.2">1</text>
<text x="196.4" y="220.7">2</text>
<text x="221.8" y="220.7">7</text>
<text x="221.8" y="218.2">8</text>
<text x="67.1" y="225.9" transform="rotate(-90 67.1 225.9)">4</text>
<text x="196.4" y="223.3">3</text>
<text x="196.4" y="225.8">4</text>
<text x="221.8" y="225.8">5</text>
<text x="221.8" y="223.3">6</text>
<text x="10.4" y="235.6">E</text>
<text x="420.2" y="235.6">E</text>
<text x="35" y="269">1</text>
<text x="85" y="269">2</text>
<text x="135" y="269">3</text>
<text x="185" y="269">4</text>
<text x="235" y="269">5</text>
<text x="285" y="269">6</text>
<text x="335" y="269">7</text>
<text x="385" y="269">8</text>
</g>
<g font-size="1.8" fill="#0000c2">
<text x="368.3" y="34.7">led indicators</text>
<text x="368.3" y="36.6">for power</text>
<text x="67.3" y="59.4">led power</text>
<text x="209.5" y="88.6">signal</text>
</g>
<g font-size="1.8" fill="#008484">
<text x="325" y="40.7">VCC</text>
<text x="334.1" y="40.7">+5V</text>
<text x="361.8" y="40.7">VCC</text>
<text x="379.8" y="40.7">+5V</text>
<text x="134.3" y="51.9">JP5</text>
<text x="321.4" y="49.4">PWR_FLAG</text>
<text x="330.3" y="49.4">PWR_FLAG</text>
<text x="365.2" y="52.6">R_1k</text>
<text x="365.3" y="50.3">R20</text>
<text x="383" y="52.6">R_1k</text>
<text x="383.1" y="50.3">R23</text>
<text x="128" y="54.2">Jumper_NO_Small</text>
<text x="65.6" y="63.5">USB_C_Receptacle</text>
<text x="72.8" y="61.2">J1</text>
<text x="132" y="63.4">PTC_1A5</text>
<text x="134.3" y="61.1">R11</text>
<text x="149.9" y="61.1">+5V</text>
<text x="314.1" y="61.1">TP1</text>
<text x="314.3" y="63.4">TestPoint</text>
<text x="326.8" y="61.1">TP2</text>
<text x="327" y="63.4">TestPoint</text>
<text x="352.2" y="61.1">TP4</text>
<text x="352.4" y="63.4">TestPoint</text>
<text x="366.4" y="61.8">D6</text>
<text x="366.7" y="64.1">LED_645nm</text>
<text x="384.2" y="61.8">D8</text>
<text x="384.5" y="64.1">LED_645nm</text>
<text x="75.4" y="67.9">VBUS</text>
<text x="75.4" y="70.5">VBUS</text>
<text x="113.6" y="70.6">C6</text>
<text x="122.5" y="70.6">C7</text>
<text x="75.4" y="73">VBUS</text>
<text x="75.4" y="75.6">VBUS</text>
<text x="112" y="74.3">C_1u</text>
<text x="119.7" y="74.3">C_10u</text>
<text x="330.9" y="72.4">GND</text>
<text x="361.4" y="74.9">GND</text>
<text x="379.2" y="74.9">GND</text>
<text x="76.7" y="80.6">CC1</text>
<text x="76.7" y="83.2">CC2</text>
<text x="95.1" y="79.9" transform="rotate(-90 95.1 79.9)">PWR_FLAG</text>
<text x="108.7" y="80">GND</text>
<text x="117.6" y="80">GND</text>
<text x="78" y="93.3">D+</text>
<text x="78" y="95.9">D+</text>
<text x="207.6" y="92.7">USB_B_Micro</text>
<text x="212.5" y="90.4">J2</text>
<text x="237.1" y="94.5">R16</text>
<text x="265.3" y="92.8">VCC</text>
<text x="76.2" y="101">RX1-</text>
<text x="211.3" y="97.2">VBUS</text>
<text x="235.4" y="99.6">PTC_1A</text>
<text x="75.8" y="103.5">RX1+</text>
<text x="213.8" y="102.2">D+</text>
<text x="214.4" y="107.3">ID</text>
<text x="249.6" y="104.9">C13</text>
<text x="259.7" y="104.9">C14</text>
<text x="269.9" y="104.9">C15</text>
<text x="76" y="111.1">TX1+</text>
<text x="76.4" y="108.6">TX1-</text>
<text x="97.2" y="113.8">R2</text>
<text x="107.4" y="113.8">R3</text>
<text x="210.2" y="108.2" transform="rotate(-90 210.2 108.2)">Shield</text>
<text x="212.7" y="108.2" transform="rotate(-90 212.7 108.2)">GND</text>
<text x="233.3" y="110">D1</text>
<text x="233.7" y="112.3">D_Zener_5v6</text>
<text x="246.7" y="108.6">C_10u</text>
<text x="258.1" y="108.6">C_0u1</text>
<text x="268.2" y="108.6">C_1u</text>
<text x="75.8" y="118.7">RX2+</text>
<text x="76.2" y="116.2">RX2-</text>
<text x="97.4" y="116.1">R_5k1</text>
<text x="107.5" y="116.1">R_5k1</text>
<text x="229.3" y="119.4">GND</text>
<text x="254.7" y="116.8">GND</text>
<text x="76.4" y="123.8">TX2-</text>
<text x="93.4" y="125.7">GND</text>
<text x="103.6" y="125.7">GND</text>
<text x="210.3" y="120.7">GND</text>
<text x="367.1" y="123.3">+5V</text>
<text x="75.5" y="131.4">SBU1</text>
<text x="76" y="126.4">TX2+</text>
<text x="64.1" y="134.9" transform="rotate(-90 64.1 134.9)">SHIELD</text>
<text x="66.7" y="134.9" transform="rotate(-90 66.7 134.9)">GND</text>
<text x="69.2" y="134.9" transform="rotate(-90 69.2 134.9)">GND</text>
<text x="71.8" y="134.9" transform="rotate(-90 71.8 134.9)">GND</text>
<text x="74.3" y="134.9" transform="rotate(-90 74.3 134.9)">GND</text>
<text x="75.5" y="134">SBU2</text>
<text x="343.2" y="136.6">C_0u1</text>
<text x="344.8" y="132.9">C18</text>
<text x="352" y="136.6">C_1u</text>
<text x="353.7" y="132.9">C20</text>
<text x="359.7" y="136.6">C_10u</text>
<text x="362.6" y="132.9">C21</text>
<text x="372.1" y="140.4">D7</text>
<text x="372.3" y="142.7">LED_PAD_450nm</text>
<text x="61.7" y="149.9">GND</text>
<text x="349.1" y="155">VCC</text>
<text x="357.6" y="151.1">GND</text>
<text x="364" y="155.2">U4C</text>
<text x="361.9" y="157.5">LMC6482</text>
<text x="324.2" y="162.7">TP3</text>
<text x="324.5" y="165">TestPoint</text>
<text x="365.1" y="164.5" transform="rotate(-90 365.1 164.5)">V+</text>
<text x="303.7" y="169.6">JP2</text>
<text x="313.1" y="169.7">R5</text>
<text x="313.3" y="172">R_39k2</text>
<text x="325.7" y="170.7">C_1n</text>
<text x="325.8" y="168.4">C16</text>
<text x="334.3" y="172.1">C_0u1</text>
<text x="335.9" y="168.4">C17</text>
<text x="344.4" y="172.1">C_1u</text>
<text x="346.1" y="168.4">C19</text>
<text x="68.4" y="176.6">VCC</text>
<text x="89.8" y="176.6">MCP2210T-I_SS</text>
<text x="95.4" y="174.3">U1</text>
<text x="300.4" y="178.9" transform="rotate(-90 300.4 178.9)">Jumper_NO_Small</text>
<text x="336" y="177.8">GND</text>
<text x="347.9" y="177.8">LMC6482</text>
<text x="350" y="175.5">U4A</text>
<text x="399.8" y="174.6">+</text>
<text x="404.3" y="178">U4B</text>
<text x="51.4" y="184.9">C1</text>
<text x="60.3" y="184.9">C2</text>
<text x="255.1" y="183">VCC</text>
<text x="300.3" y="183.4">R_TW_10k</text>
<text x="305.8" y="181.1">RV1</text>
<text x="347.7" y="182.2">+</text>
<text x="371.1" y="183.7">Q1</text>
<text x="371.5" y="186">PSMN011</text>
<text x="404.5" y="180.3">LMC6482</text>
<text x="49.9" y="188.6">C_0u1</text>
<text x="58.6" y="188.6">C_1u</text>
<text x="71.8" y="186.2">R1</text>
<text x="71.8" y="188.5">R_1k</text>
<text x="267.9" y="191.7">DAC6551AQDGKRQ1</text>
<text x="275.7" y="189.4">U3</text>
<text x="318.9" y="190.9">Jumper_3</text>
<text x="324.3" y="188.6">JP3</text>
<text x="389.3" y="186.7">GND</text>
<text x="46.4" y="195.6">GND</text>
<text x="55.7" y="193.7">Jumper_NO_Small</text>
<text x="61.9" y="196.3">JP1</text>
<text x="225.4" y="195.1">C9</text>
<text x="235.6" y="195.1">C10</text>
<text x="309.3" y="193">GND</text>
<text x="375" y="194.5">Vs1</text>
<text x="375.3" y="196.8">TestPoint</text>
<text x="223.9" y="198.8">C_0u1</text>
<text x="233.9" y="198.8">C_1u</text>
<text x="313.1" y="204">R4</text>
<text x="337.5" y="198.9">D2</text>
<text x="337.8" y="201.2">D_Zener_5v6</text>
<text x="366.5" y="204">R18</text>
<text x="374.2" y="204">R21</text>
<text x="84.4" y="206.5">C5</text>
<text x="84.6" y="208.8">C_0u47</text>
<text x="132.9" y="207.8">R13</text>
<text x="220.4" y="208.3">GND</text>
<text x="313.3" y="206.3">R_10k</text>
<text x="362.6" y="208.9" transform="rotate(-90 362.6 208.9)">R_1_2512</text>
<text x="379.1" y="208.9" transform="rotate(-90 379.1 208.9)">R_1_2512</text>
<text x="60.4" y="214">Crystal_12MHz</text>
<text x="76.8" y="211.5">GND</text>
<text x="132.8" y="210.1">R_1k</text>
<text x="134" y="215.5">D5</text>
<text x="186.5" y="212.2">VCC</text>
<text x="203.7" y="214.7">MCP1501_2v5</text>
<text x="208.4" y="212.4">U5</text>
<text x="309.3" y="215.9">GND</text>
<text x="333.5" y="210.8">GND</text>
<text x="72.3" y="220.5">Y1</text>
<text x="134.3" y="217.8">LED_645nm</text>
<text x="182.3" y="221.8">C11</text>
<text x="200.4" y="219.1">VDD</text>
<text x="200.4" y="221.6">GND</text>
<text x="208.9" y="219.1">FEEDBACK</text>
<text x="215" y="221.6">OUT</text>
<text x="362.6" y="221.6" transform="rotate(-90 362.6 221.6)">R_1_2512</text>
<text x="366.5" y="216.7">R19</text>
<text x="374.2" y="216.7">R22</text>
<text x="379.1" y="220.3" transform="rotate(-90 379.1 220.3)">R_1_2512</text>
<text x="59.9" y="224.2">C3</text>
<text x="76.4" y="224.2">C4</text>
<text x="109.9" y="224.8">GND</text>
<text x="129" y="224.8">GND</text>
<text x="182.4" y="224.1">C_0u47</text>
<text x="200.4" y="224.2">SHDN</text>
<text x="200.4" y="226.7">GND</text>
<text x="214.8" y="226.7">GND</text>
<text x="214.8" y="224.2">GND</text>
<text x="236.8" y="226.6">C_1n</text>
<text x="236.9" y="224.3">C12</text>
<text x="257.3" y="224.8">GND</text>
<text x="366.5" y="227.3">GND</text>
<text x="60" y="229.3">C_12p</text>
<text x="75.3" y="229.3">C_12p</text>
<text x="65.5" y="237.5">GND</text>
<text x="207.7" y="240">GND</text>
</g>
<g font-size="1.8">
<text x="227.3" y="101.3">D+</text>
<text x="115.6" y="180.1">SCK</text>
<text x="115.6" y="182.6">MOSI</text>
<text x="76.2" y="191.5">D+</text>
<text x="115.6" y="190.2">CS_DAC</text>
<text x="252.7" y="208">SCK</text>
<text x="252.7" y="205.5">CS_DAC</text>
<text x="252.7" y="210.6">MOSI</text>
</g>
<g font-size="1.4" fill="#840000">
<text x="83.4" y="180.1">1</text>
<text x="83.4" y="182.6">4</text>
<text x="108.4" y="180.1">11</text>
<text x="108.4" y="185.2">13</text>
<text x="108.8" y="182.6">9</text>
<text x="83" y="191.5">19</text>
<text x="108.4" y="190.2">16</text>
<text x="83" y="194.1">18</text>
<text x="108.4" y="197.9">12</text>
<text x="108.4" y="195.3">14</text>
<text x="108.4" y="192.8">15</text>
<text x="261.2" y="197.9">1</text>
<text x="291.7" y="197.9">4</text>
<text x="83" y="202.9">17</text>
<text x="108.4" y="200.4">10</text>
<text x="108.8" y="202.9">8</text>
<text x="261.2" y="202.9">2</text>
<text x="108.8" y="208">6</text>
<text x="108.8" y="205.5">7</text>
<text x="261.2" y="205.5">5</text>
<text x="261.2" y="208">6</text>
<text x="83.4" y="215.6">2</text>
<text x="108.8" y="210.6">5</text>
<text x="261.2" y="210.6">7</text>
<text x="83.4" y="218.2">3</text>
<text x="108.4" y="218.2">20</text>
<text x="261.2" y="218.2">8</text>
<text x="291.7" y="218.2">3</text>
</g>
<g font-size="1.4" fill="#008484">
<text x="87.4" y="180.8">VDD</text>
<text x="87.4" y="183.4">RST</text>
<text x="102.1" y="185.9">MISO</text>
<text x="102.1" y="183.4">MOSI</text>
<text x="102.7" y="180.8">SCK</text>
<text x="102.8" y="191">GP8</text>
<text x="87.4" y="192.3">D+</text>
<text x="102.8" y="196.1">GP6</text>
<text x="102.8" y="193.5">GP7</text>
<text x="87.4" y="203.7">VUSB</text>
<text x="102.8" y="201.2">GP4</text>
<text x="102.8" y="198.6">GP5</text>
<text x="102.8" y="203.7">GP3</text>
<text x="265.2" y="198.6">VDD</text>
<text x="265.2" y="203.7">VREF</text>
<text x="284.6" y="198.6">VOUT</text>
<text x="102.8" y="208.8">GP1</text>
<text x="102.8" y="206.2">GP2</text>
<text x="265.2" y="206.2">SYNC</text>
<text x="265.2" y="208.8">SCLK</text>
<text x="102.8" y="211.3">GP0</text>
<text x="265.2" y="211.3">DIN</text>
<text x="87.4" y="216.4">OSC1</text>
<text x="87.4" y="218.9">OSC2</text>
<text x="102.8" y="218.9">VSS</text>
<text x="265.2" y="218.9">GND</text>
<text x="285.7" y="218.9">VFB</text>
</g>
</svg>
